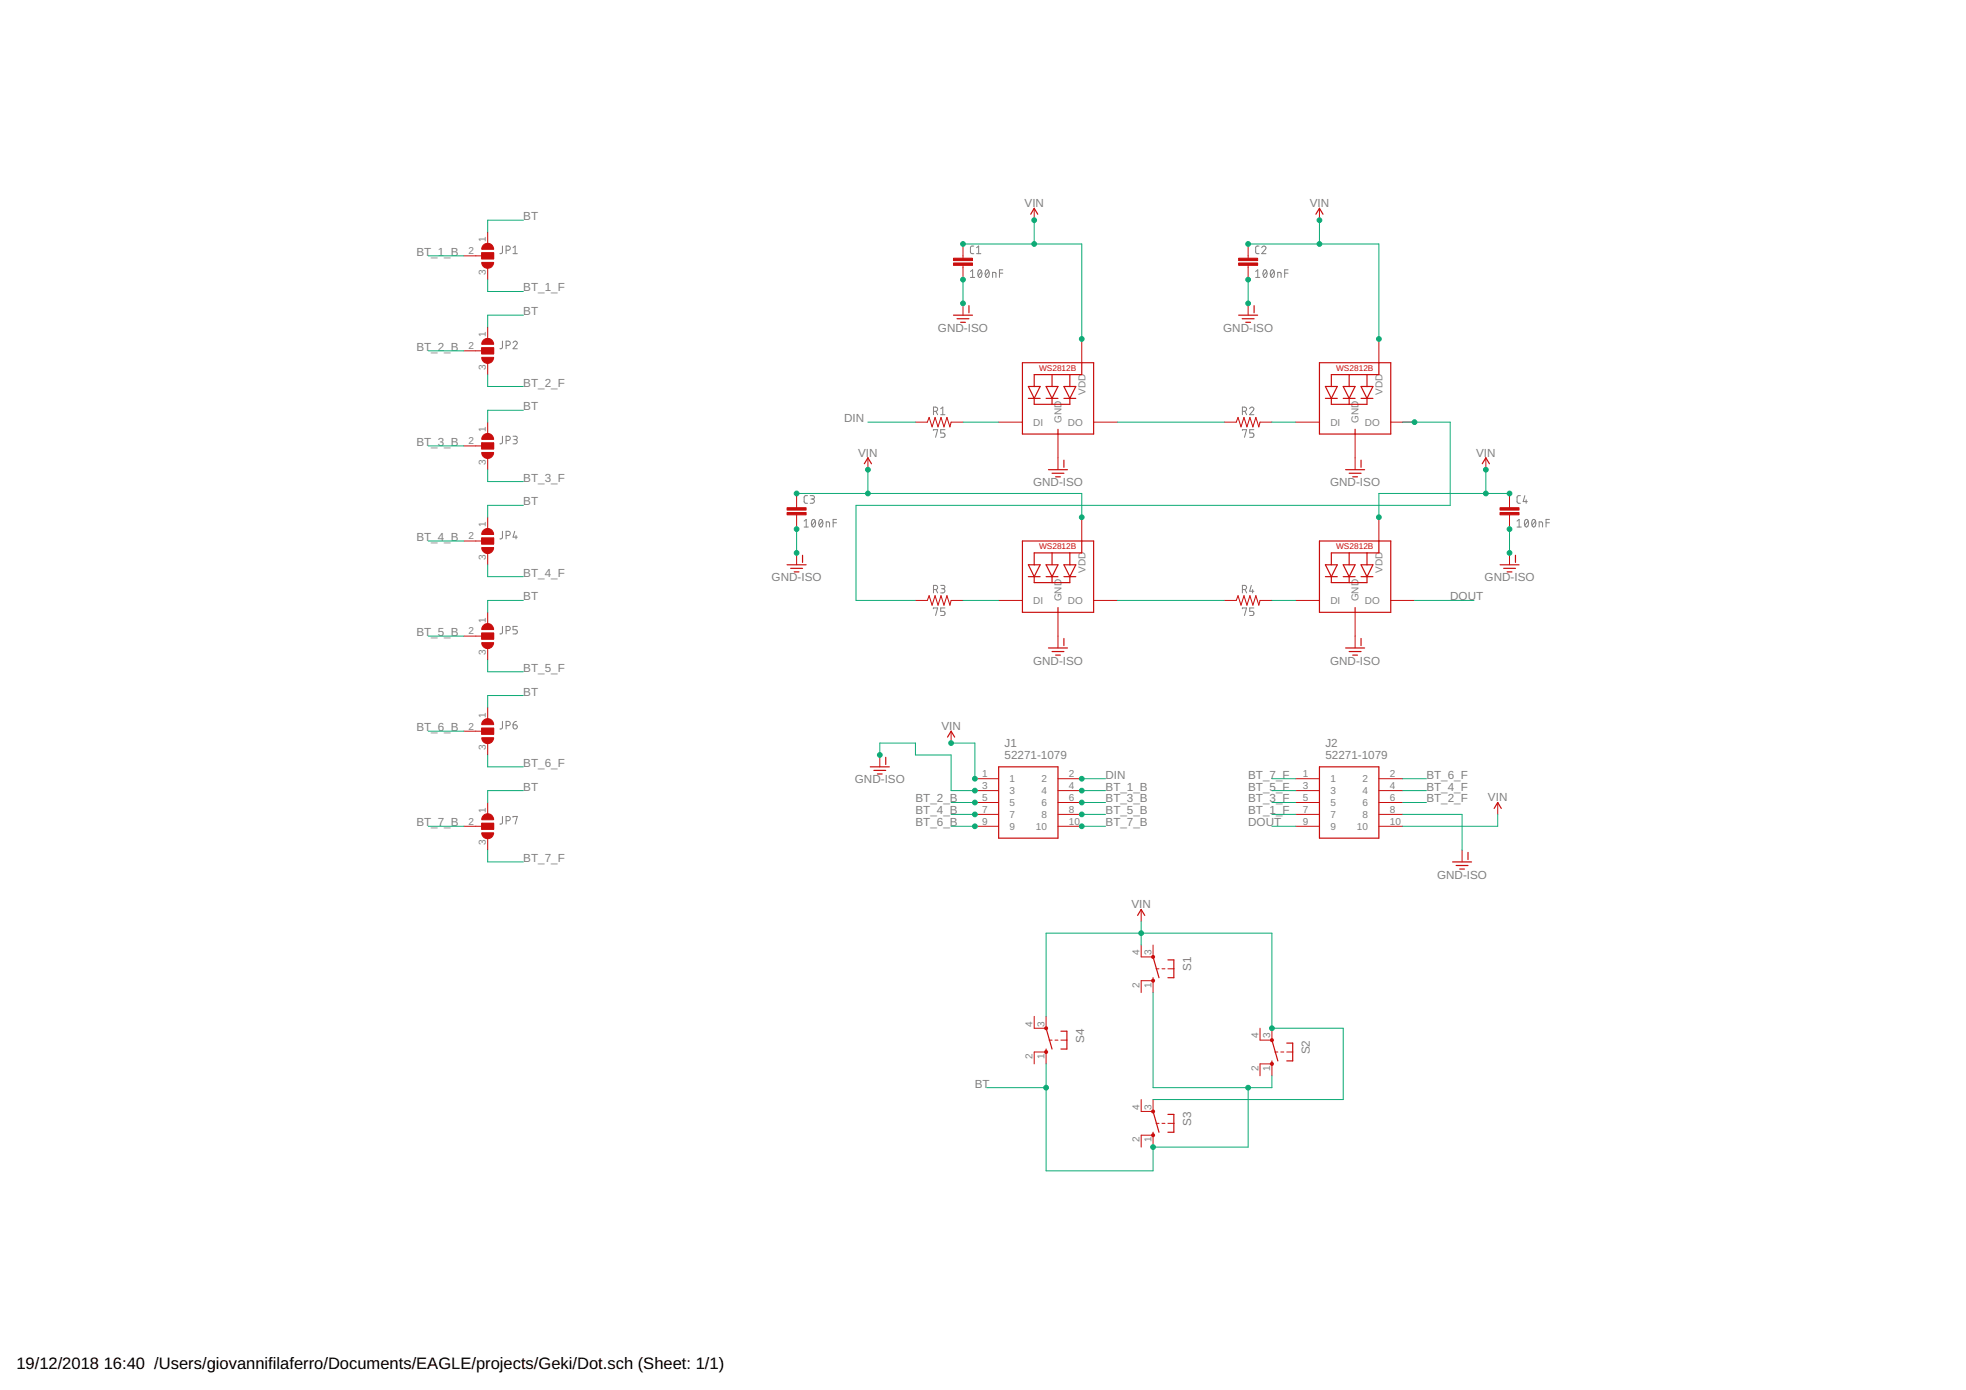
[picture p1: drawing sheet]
<svg xmlns="http://www.w3.org/2000/svg" width="420mm" height="297mm" viewBox="0 0 420 297" stroke-linecap="round" stroke-linejoin="round" font-family="sans-serif">
<g fill="none" stroke="#808080" stroke-width=".21">
<path d="M107.4 52.6v1.4l-.3 .2h-.3M108.2 53.5h.4a.46 .46 0 0 0 .5-.5 .46 .46 0 0 0-.5-.4h-.4v1.6M109.6 54.2h1M109.6 52.9l.5-.3v1.6M207.4 58l.5-.3v1.6M207.4 59.3h.9M208.1 52.6h-.5l-.2 .3 .1 1.2 .6 .1M208.7 54.2h.9M208.7 52.9l.4-.3v1.6M209.2 57.8l.1-.1a.8 .8 0 0 1 .6 .5 .8 .8 0 0 1-.2 .9l-.3 .2a1.04 1.04 0 0 1-.2-1.5zM209.8 58l-.8 .9M210.7 57.8l.1-.1a.8 .8 0 0 1 .7 .5 .8 .8 0 0 1-.2 .9l-.3 .2a1.04 1.04 0 0 1-.3-1.5z"/>
<path d="M211.3 58l-.7 .9M212.1 59.3v-1.1l.7 .1 .1 1M213.6 58.4h.7M214.3 57.7h-.7v1.6M268.4 59.3h.8M268.4 58l.4-.3v1.6M269.1 52.6h-.5l-.2 .3v1.1l.2 .2h.5M269.6 52.9a.45 .45 0 0 1 .7-.3 .45 .45 0 0 1 .1 .7l-.8 .9h1M270.1 57.8l.3-.1a.97 .97 0 0 1 0 1.6 1.02 1.02 0 0 1-.3-1.5zM270.7 58l-.7 .9M271.7 57.8l.2-.1a.97 .97 0 0 1 0 1.6 1.02 1.02 0 0 1-.2-1.5zM272.3 58l-.7 .9"/>
<path d="M273.1 59.3v-1.1l.6 .1 .1 1M274.6 58.4h.7M275.3 57.7h-.7v1.6M107.4 72.9v1.4l-.3 .2h-.3M108.2 73.8h.4a.46 .46 0 0 0 .5-.4 .46 .46 0 0 0-.5-.5h-.4v1.6M109.6 73.3a.44 .44 0 0 1 .7-.4 .44 .44 0 0 1 .1 .7l-.8 .9h1M107.4 93.2v1.4l-.6 .2M108.2 94.1h.4a.46 .46 0 0 0 .5-.4 .46 .46 0 0 0-.5-.5h-.4v1.6M109.6 93.2h.6a.36 .36 0 0 1 .4 .4 .36 .36 0 0 1-.4 .3h-.4M110.1 93.9a.46 .46 0 0 1 .5 .5 .46 .46 0 0 1-.5 .4h-.5M199.5 92v-.2h.9l-.5 1.7M199.5 87.9h.4a.46 .46 0 0 0 .5-.4 .46 .46 0 0 0-.5-.5h-.4v1.6"/>
<path d="M200 87.9l.4 .7M201 87.4l.5-.4v1.6M201 88.6h1M202 91.8h-1v.7h.6a.46 .46 0 0 1 .4 .5 .46 .46 0 0 1-.4 .5h-.6M265.5 87.9h.5a.46 .46 0 0 0 .4-.4 .46 .46 0 0 0-.4-.5h-.5v1.6M265.5 92v-.2h.9l-.4 1.7M266.1 87.9l.3 .7M267.1 87.4a.45 .45 0 0 1 .6-.4 .45 .45 0 0 1 .1 .7l-.7 .9h.9M268 91.8h-.9v.7h.5a.46 .46 0 0 1 .4 .5 .46 .46 0 0 1-.4 .5h-.5M107.4 113.5v1.4l-.6 .3M108.2 114.4h.4a.44 .44 0 0 0 .5-.4 .44 .44 0 0 0-.5-.5h-.4v1.7M110 113.5l-.4 1.3h1"/>
<path d="M110.3 114.4v.8M171.9 111.4l.4-.4v1.6M171.9 112.6h.8M172.6 105.9h-.5l-.2 .4v1l.2 .2h.5M173.1 105.9h.6a.36 .36 0 0 1 .4 .4 .36 .36 0 0 1-.4 .3h-.4M173.6 111.1l.3-.1a.97 .97 0 0 1 0 1.6 1.03 1.03 0 0 1-.3-1.5zM173.6 106.6a.46 .46 0 0 1 .5 .5 .46 .46 0 0 1-.5 .4h-.5M174.2 111.4l-.7 .8M175.2 111.1l.2-.1a.97 .97 0 0 1 0 1.6 1.03 1.03 0 0 1-.2-1.5zM175.8 111.4l-.7 .8M176.6 112.6v-1.1l.6 .2 .1 .9M178.1 111.7h.7"/>
<path d="M178.8 111h-.7v1.6M324.2 112.6h.9M324.2 111.4l.5-.4v1.6M324.9 105.9h-.5l-.2 .4v1l.4 .2h.3M325.9 105.9l-.4 1.3h.9M326 111.1l.2-.1a.95 .95 0 0 1 0 1.6 1.06 1.06 0 0 1-.2-1.5zM326.2 106.8v.7M326.6 111.4l-.7 .8M327.5 111.1l.3-.1a.97 .97 0 0 1 0 1.6 1.03 1.03 0 0 1-.3-1.5zM328.1 111.4l-.7 .8M328.9 112.6v-1.1l.7 .2 .1 .9M330.4 111.7h.7"/>
<path d="M331.1 111h-.7v1.6M107.4 133.9v1.4l-.6 .2M108.2 134.7h.4a.44 .44 0 0 0 .5-.4 .44 .44 0 0 0-.5-.4h-.4v1.6M110.6 133.9h-1v.7h.6a.45 .45 0 0 1 .4 .4 .45 .45 0 0 1-.4 .5h-.6M199.5 130.1v-.2h.9l-.5 1.6M199.5 126h.4a.44 .44 0 0 0 .5-.5 .44 .44 0 0 0-.5-.4h-.4v1.6M200 126l.4 .7M201 125.1h.6a.36 .36 0 0 1 .4 .4 .36 .36 0 0 1-.4 .3h-.4M201.5 125.8a.44 .44 0 0 1 .5 .5 .44 .44 0 0 1-.5 .4h-.5M202 129.9h-1v.7h.6a.45 .45 0 0 1 .4 .5 .45 .45 0 0 1-.4 .4h-.6M265.5 126h.5a.44 .44 0 0 0 .4-.5 .44 .44 0 0 0-.4-.4h-.5v1.6M265.5 130.1v-.2h.9l-.4 1.6"/>
<path d="M266.1 126l.3 .7M267.4 125.1l-.3 1.2h.9M267.7 126v.7M268 129.9h-.9v.7h.5a.45 .45 0 0 1 .4 .5 .45 .45 0 0 1-.4 .4h-.5M107.4 154.2v1.4l-.6 .2M108.2 155.1h.4a.46 .46 0 0 0 .5-.5 .46 .46 0 0 0-.5-.4h-.4v1.6M109.6 154.9h.6a.45 .45 0 0 1 .3 .5 .45 .45 0 0 1-.4 .4 .45 .45 0 0 1-.5-.5zM110.4 154.2l-.5 .1-.3 .6M107.4 174.5v1.4l-.6 .2M108.2 175.4h.4a.46 .46 0 0 0 .5-.5 .46 .46 0 0 0-.5-.4h-.4v1.6M109.6 174.7v-.2h1l-.5 1.6"/>
</g>
<g fill="none" stroke="#c90d0c" stroke-width=".25">
<path d="M220.3 45.8l.7-1.3 .8 1.3M281.2 45.8l.8-1.3 .7 1.3M203.8 67.4h4M204.5 68.1h2.6M205.3 68.9h1M207.1 65.3v1.5M218.5 77.5h15.2v15.3h-15.2zM231.2 77.5v2.6h-10.2v2.5M264.7 67.4h4.1M265.5 68.1h2.5M266.2 68.9h1.1M268 65.3v1.5"/>
<path d="M282 77.5h15.2v15.3h-15.2zM294.7 77.5v2.6h-10.2v2.5M184.7 99.1l.8-1.3 .7 1.3M219.8 82.6h2.5l-1.3 2.5zM219.8 85.1h2.5M221 85.1v1.3h7.6v-1.3M223.6 82.6h2.5l-1.3 2.5zM223.6 85.1h2.5M224.8 80.1v2.5M224.8 85.1v1.3M226.1 91.7v1.1M227.4 82.6h2.5l-1.3 2.5z"/>
<path d="M227.4 85.1h2.5M227.4 98.3v1.6M228.6 80.1v2.5M283.3 82.6h2.5l-1.3 2.5zM283.3 85.1h2.5M284.5 85.1v1.3h7.6v-1.3M287.1 82.6h2.5l-1.3 2.5zM287.1 85.1h2.5M288.3 80.1v2.5M288.3 85.1v1.3M289.6 91.7v1.1M290.9 82.6h2.5l-1.3 2.5z"/>
<path d="M290.9 85.1h2.5M290.9 98.3v1.6M292.1 80.1v2.5M316.8 99.1l.7-1.3 .8 1.3M171.5 118.7v1.5M218.5 115.6h15.2v15.3h-15.2zM224.1 100.4h4M224.8 118.2v2.5M224.8 101.1h2.6M225.6 101.9h1M228.6 118.2v2.5M231.2 115.6v2.6h-10.2v2.5"/>
<path d="M282 115.6h15.2v15.3h-15.2zM287.6 100.4h4M288.3 118.2v2.5M288.3 101.1h2.6M289.1 101.9h1M292.1 118.2v2.5M294.7 115.6v2.6h-10.2v2.5M323.9 118.7v1.5M168.2 120.7h4.1M169 121.5h2.5M169.7 122.2h1.1M219.8 120.7h2.5l-1.3 2.5z"/>
<path d="M219.8 123.2h2.5M221 123.2v1.3h7.6v-1.3M223.6 120.7h2.5l-1.3 2.5zM223.6 123.2h2.5M224.1 138.5h4M224.8 123.2v1.3M224.8 139.2h2.6M225.6 140h1M226.1 129.8v1.1M227.4 120.7h2.5l-1.3 2.5zM227.4 123.2h2.5M227.4 136.4v1.6"/>
<path d="M283.3 120.7h2.5l-1.3 2.5zM283.3 123.2h2.5M284.5 123.2v1.3h7.6v-1.3M287.1 120.7h2.5l-1.3 2.5zM287.1 123.2h2.5M287.6 138.5h4M288.3 123.2v1.3M288.3 139.2h2.6M289.1 140h1M289.6 129.8v1.1M290.9 120.7h2.5l-1.3 2.5zM290.9 123.2h2.5"/>
<path d="M290.9 136.4v1.6M320.6 120.7h4M321.4 121.5h2.5M322.1 122.2h1M202.5 157.5l.8-1.2 .7 1.2M186 163.9h4.1M186.8 164.6h2.5M187.5 165.4h1M189.3 161.8v1.6M213.4 163.9h12.7v15.2h-12.7zM282 163.9h12.7v15.2h-12.7zM319.3 172.8l.8-1.3 .7 1.3"/>
<path d="M243.1 195.6l.8-1.2 .7 1.2M310.4 184.2h4.1M311.2 185h2.5M312 185.7h1M313.7 182.2v1.5M223.6 219.7l1.2 4.5M246.4 208.9v.7M246.4 204.5l1.3 4.4M249.6 205.1h1.3v3.8h-1.3M223.6 224.2v.6M226.7 220.4h1.3v3.8h-1.3M246.4 237.5l1.3 4.5"/>
<path d="M249.6 238.1h1.3v3.9h-1.3M271.8 226.7v.7M271.8 222.3l1.3 4.4M275 222.9h1.3v3.8h-1.3M246.4 242v.6"/>
</g>
<g fill="none" stroke="#c90d0c" stroke-width=".21">
<path d="M99.1 54.7h3.9M103 54h2.5v1.3h-2.5zM104.2 49.6v2.5M104.2 57.2v2.6M205.8 52.1v3.1M205.8 56.7v3.1M221 44.5v2.6M266.7 52.1v3.1M266.7 56.7v3.1M282 44.5v2.6M99.1 75h3.9M103 74.3h2.5v1.3h-2.5z"/>
<path d="M104.2 69.9v2.5M104.2 77.5v2.6M205.8 64.8v2.6M231.2 72.4v5.1M266.7 64.8v2.6M294.7 72.4v5.1M99.1 95.3h3.9M103 94.7h2.5v1.2h-2.5zM104.2 90.2v2.6M104.2 97.8v2.6M185.5 97.8v2.6M195.6 90.2h2.6l.4-1 .6 2 .6-2 .7 2 .6-2 .6 2 .7-2 .6 2 .3-1h2.5"/>
<path d="M213.4 90.2h5.1M226.1 92.8v7.6M233.7 90.2h5.1M261.7 90.2h2.5l.4-1 .6 2 .7-2 .6 2 .6-2 .7 2 .6-2 .6 2 .3-1h2.5M276.9 90.2h5.1M289.6 92.8v7.6M297.2 90.2h5.1M317.5 97.8v2.6M99.1 115.6h3.9M103 115h2.5v1.2h-2.5zM104.2 110.5v2.6M104.2 118.2v2.5"/>
<path d="M170.2 105.5v3M170.2 110v3.1M170.2 118.2v2.5M231.2 110.5v5.1M294.7 110.5v5.1M322.6 105.5v3M322.6 110v3.1M322.6 118.2v2.5M99.1 135.9h3.9M103 135.3h2.5v1.3h-2.5zM104.2 130.9v2.5M104.2 138.5v2.5"/>
<path d="M195.6 128.3h2.6l.4-1 .6 2 .6-2 .7 2 .6-2 .6 2 .7-2 .6 2 .3-1h2.5M213.4 128.3h5.1M226.1 130.9v7.6M233.7 128.3h5.1M261.7 128.3h2.5l.4-1 .6 2 .7-2 .6 2 .6-2 .7 2 .6-2 .6 2 .3-1h2.5M276.9 128.3h5.1M289.6 130.9v7.6M297.2 128.3h5.1M99.1 156.3h3.9M103 155.6h2.5v1.3h-2.5zM104.2 151.2v2.5M104.2 158.8v2.5"/>
<path d="M203.3 156.3v2.5M99.1 176.6h3.9M103 175.9h2.5v1.3h-2.5zM104.2 171.5v2.5M104.2 179.1v2.6M188 161.3v2.6M208.3 166.4h5.1M208.3 169h5.1M208.3 171.5h5.1M208.3 174h5.1M208.3 176.6h5.1M226.1 166.4h5.1"/>
<path d="M226.1 169h5.1M226.1 171.5h5.1M226.1 174h5.1M226.1 176.6h5.1M276.9 166.4h5.1M276.9 169h5.1M276.9 171.5h5.1M276.9 174h5.1M276.9 176.6h5.1M294.7 166.4h5.1M294.7 169h5.1M294.7 171.5h5.1"/>
<path d="M294.7 174h5.1M294.7 176.6h5.1M320.1 171.5v2.5M243.9 194.4v2.5M312.5 181.7v2.5M221 217.2v2.5h2.6v-2.5M243.9 212.1v-2.5h2.5v2.5M243.9 202v2.5h2.5v-2.5M247.1 207h.6M248.3 207h.7M249.6 207h1.3M269.3 219.7v2.6h2.5v-2.6"/>
<path d="M221 227.4v-2.6h2.6v2.6M224.2 222.3h.6M225.5 222.3h.6M226.7 222.3h1.3M243.9 235v2.5h2.5v-2.5M269.3 229.9v-2.5h2.5v2.5M272.5 224.8h.6M273.7 224.8h.7M275 224.8h1.3M243.9 245.1v-2.5h2.5v2.5M247.1 240.1h.6M248.3 240.1h.7"/>
<path d="M249.6 240.1h1.3"/>
</g>
<g fill="#c90d0c" stroke="#c90d0c" stroke-width=".21">
<path d="M203.8 56.2h4v.5h-4z"/>
<path d="M203.8 55.2h4v.5h-4z"/>
<path d="M264.7 56.2h4.1v.5h-4.1z"/>
<path d="M264.7 55.2h4.1v.5h-4.1z"/>
<path d="M168.2 109.5h4.1v.5h-4.1z"/>
<path d="M168.2 108.5h4.1v.5h-4.1z"/>
<path d="M320.6 109.5h4v.5h-4z"/>
<path d="M320.6 108.5h4v.5h-4z"/>
<path d="M103 54h2.5v1.3h-2.5z"/>
<path d="M103 74.3h2.5v1.3h-2.5z"/>
<path d="M103 94.7h2.5v1.2h-2.5z"/>
<path d="M103 115h2.5v1.2h-2.5z"/>
<path d="M103 135.3h2.5v1.3h-2.5z"/>
<path d="M103 155.6h2.5v1.3h-2.5z"/>
<path d="M103 175.9h2.5v1.3h-2.5z"/>
</g>
<g fill="#c90d0c" stroke="#c90d0c" stroke-width=".21">
<path d="M103 56.1h2.5a1.27 1.27 0 0 1-1.3 1.2 1.27 1.27 0 0 1-1.2-1.2z" fill-rule="evenodd"/>
<path d="M103.4 52.3a1.27 1.27 0 0 1 1.4-.2 1.27 1.27 0 0 1 .7 1.2h-2.5v-.5z" fill-rule="evenodd"/>
<path d="M103 76.4h2.5a1.27 1.27 0 0 1-1.3 1.3 1.27 1.27 0 0 1-1.2-1.3z" fill-rule="evenodd"/>
<path d="M103.4 72.6a1.27 1.27 0 0 1 1.3-.2 1.27 1.27 0 0 1 .8 1.2h-2.5v-.5z" fill-rule="evenodd"/>
<path d="M103 96.7h2.5a1.27 1.27 0 0 1-1.3 1.3 1.27 1.27 0 0 1-1.2-1.3z" fill-rule="evenodd"/>
<path d="M103.4 92.9a1.27 1.27 0 0 1 1.3-.2 1.27 1.27 0 0 1 .8 1.2h-2.5v-.4z" fill-rule="evenodd"/>
<path d="M103 117h2.5a1.27 1.27 0 0 1-1.3 1.3 1.27 1.27 0 0 1-1.2-1.3z" fill-rule="evenodd"/>
<path d="M103.4 113.3a1.27 1.27 0 0 1 1.3-.2 1.27 1.27 0 0 1 .8 1.1h-2.5v-.4z" fill-rule="evenodd"/>
<path d="M103 137.3h2.5a1.27 1.27 0 0 1-1.3 1.3 1.27 1.27 0 0 1-1.2-1.3z" fill-rule="evenodd"/>
<path d="M103.4 133.6a1.26 1.26 0 0 1 1.4-.2 1.26 1.26 0 0 1 .7 1.1h-2.5v-.4z" fill-rule="evenodd"/>
<path d="M103 157.6h2.5a1.27 1.27 0 0 1-1.3 1.3 1.27 1.27 0 0 1-1.2-1.3z" fill-rule="evenodd"/>
<path d="M103.2 154.1a1.28 1.28 0 0 1 1.4-.5 1.28 1.28 0 0 1 .9 1.3h-2.5z" fill-rule="evenodd"/>
<path d="M103 178h2.5a1.27 1.27 0 0 1-1.3 1.2 1.27 1.27 0 0 1-1.2-1.2z" fill-rule="evenodd"/>
<path d="M103.4 174.2a1.27 1.27 0 0 1 1.4-.2 1.27 1.27 0 0 1 .7 1.2h-2.5v-.5z" fill-rule="evenodd"/>
<circle cx="246.4" cy="204.5" r=".32"/>
<circle cx="246.4" cy="209.6" r=".32"/>
<circle cx="271.8" cy="222.3" r=".33"/>
<circle cx="271.8" cy="227.4" r=".33"/>
<circle cx="246.4" cy="237.5" r=".32"/>
<circle cx="246.4" cy="242.6" r=".32"/>
<circle cx="223.6" cy="219.7" r=".32"/>
<circle cx="223.6" cy="224.8" r=".32"/>
</g>
<g fill="none" stroke="#0dab76" stroke-width=".21">
<path d="M91.5 54.7h7.6M104.2 59.8v2.5h7.6M111.8 47.1h-7.6v2.5M205.8 59.8v5M205.8 52.1h25.4v20.3M221 47.1v5M266.7 59.8v5M266.7 52.1h28v20.3M282 47.1v5M91.5 75h7.6M111.8 67.4h-7.6v2.5M91.5 95.3h7.6"/>
<path d="M104.2 80.1v2.5h7.6M111.8 87.7h-7.6v2.5M185.5 90.2h10.1M205.8 90.2h7.6M238.8 90.2h22.9M271.8 90.2h5.1M299.8 90.2h10.1v17.8h-127v20.3h12.7M91.5 115.6h7.6M104.2 100.4v2.5h7.6M111.8 108h-7.6v2.5M170.2 113.1v5.1M170.2 105.5h61v5"/>
<path d="M185.5 100.4v5.1M317.5 100.4v5.1M322.6 113.1v5.1M322.6 105.5h-27.9v5M91.5 135.9h7.6M104.2 120.7v2.5h7.6M111.8 128.3h-7.6v2.6M205.8 128.3h7.6M238.8 128.3h22.9M271.8 128.3h5.1M302.3 128.3h12.7M91.5 156.3h7.6"/>
<path d="M104.2 141v2.6h7.6M111.8 148.6h-7.6v2.6M203.3 158.8h5v7.6M91.5 176.6h7.6M104.2 161.3v2.6h7.6M111.8 169h-7.6v2.5M188 161.3v-2.5h7.6v2.5h7.7v7.7h5M203.3 176.6h5M203.3 174h5M203.3 171.5h5M231.2 176.6h5.1M231.2 169h5.1"/>
<path d="M231.2 174h5.1M231.2 166.4h5.1M231.2 171.5h5.1M271.8 176.6h5.1M271.8 169h5.1M271.8 174h5.1M271.8 166.4h5.1M271.8 171.5h5.1M299.8 169h5M299.8 174h12.7v7.7M299.8 166.4h5M299.8 171.5h5"/>
<path d="M320.1 174v2.6h-20.3M104.2 181.7v2.5h7.6M243.9 196.9v5.1M223.6 217.2v-17.8h48.2v20.3h15.3v15.3h-40.7M246.4 212.1v20.3h25.4v-2.5M210.9 232.4h12.7M223.6 227.4v22.8h22.8v-5.1h20.3v-12.7"/>
</g>
<g fill="#0dab76" stroke="#0dab76" stroke-width=".21">
<circle cx="205.8" cy="64.8" r=".51"/>
<circle cx="205.8" cy="59.8" r=".51"/>
<circle cx="266.7" cy="64.8" r=".51"/>
<circle cx="266.7" cy="59.8" r=".51"/>
<circle cx="170.2" cy="118.2" r=".51"/>
<circle cx="170.2" cy="113.1" r=".51"/>
<circle cx="322.6" cy="118.2" r=".51"/>
<circle cx="322.6" cy="113.1" r=".51"/>
<circle cx="188" cy="161.3" r=".51"/>
<circle cx="208.3" cy="169" r=".51"/>
<circle cx="302.3" cy="90.2" r=".51"/>
<circle cx="231.2" cy="166.4" r=".51"/>
<circle cx="221" cy="52.1" r=".51"/>
<circle cx="205.8" cy="52.1" r=".51"/>
<circle cx="231.2" cy="72.4" r=".51"/>
<circle cx="221" cy="47.1" r=".51"/>
<circle cx="282" cy="52.1" r=".51"/>
<circle cx="266.7" cy="52.1" r=".51"/>
<circle cx="282" cy="47.1" r=".51"/>
<circle cx="294.7" cy="72.4" r=".51"/>
<circle cx="185.5" cy="105.5" r=".51"/>
<circle cx="170.2" cy="105.5" r=".51"/>
<circle cx="185.5" cy="100.4" r=".51"/>
<circle cx="231.2" cy="110.5" r=".51"/>
<circle cx="322.6" cy="105.5" r=".51"/>
<circle cx="317.5" cy="105.5" r=".51"/>
<circle cx="294.7" cy="110.5" r=".51"/>
<circle cx="317.5" cy="100.4" r=".51"/>
<circle cx="208.3" cy="166.4" r=".51"/>
<circle cx="203.3" cy="158.8" r=".51"/>
<circle cx="243.9" cy="199.4" r=".51"/>
<circle cx="271.8" cy="219.7" r=".51"/>
<circle cx="266.7" cy="232.4" r=".51"/>
<circle cx="246.4" cy="245.1" r=".51"/>
<circle cx="223.6" cy="232.4" r=".51"/>
<circle cx="231.2" cy="169" r=".51"/>
<circle cx="231.2" cy="171.5" r=".51"/>
<circle cx="231.2" cy="174" r=".51"/>
<circle cx="231.2" cy="176.6" r=".51"/>
<circle cx="208.3" cy="176.6" r=".51"/>
<circle cx="208.3" cy="174" r=".51"/>
<circle cx="208.3" cy="171.5" r=".51"/>
</g>
<g font-size="3.5">
<text x="3.5" y="292.5">19/12/2018</text>
<text x="22.2" y="292.5">16:40 /Users/giovannifilaferro/Documents/EAGLE/projects/Geki/Dot.sch (Sheet: 1/1)</text>
</g>
<g font-size="2.5" fill="#808080">
<text x="111.8" y="47">BT</text>
<text x="219" y="44.3">VIN</text>
<text x="279.9" y="44.3">VIN</text>
<text x="89" y="54.7">BT_1_B</text>
<text x="111.8" y="62.3">BT_1_F</text>
<text x="111.8" y="67.4">BT</text>
<text x="200.5" y="70.9">GND-ISO</text>
<text x="261.4" y="70.9">GND-ISO</text>
<text x="89" y="75">BT_2_B</text>
<text x="111.8" y="82.6">BT_2_F</text>
<text x="111.8" y="87.7">BT</text>
<text x="89" y="95.3">BT_3_B</text>
<text x="180.4" y="90.2">DIN</text>
<text x="183.4" y="97.6">VIN</text>
<text x="315.5" y="97.6">VIN</text>
<text x="111.8" y="108">BT</text>
<text x="111.8" y="102.9">BT_3_F</text>
<text x="220.8" y="103.9">GND-ISO</text>
<text x="284.3" y="103.9">GND-ISO</text>
<text x="89" y="115.6">BT_4_B</text>
<text x="111.8" y="123.2">BT_4_F</text>
<text x="164.9" y="124.2">GND-ISO</text>
<text x="317.3" y="124.2">GND-ISO</text>
<text x="111.8" y="128.3">BT</text>
<text x="309.9" y="128.3">DOUT</text>
<text x="89" y="135.9">BT_5_B</text>
<text x="111.8" y="143.6">BT_5_F</text>
<text x="220.8" y="142">GND-ISO</text>
<text x="284.3" y="142">GND-ISO</text>
<text x="111.8" y="148.6">BT</text>
<text x="201.2" y="156">VIN</text>
<text x="89" y="156.2">BT_6_B</text>
<text x="214.7" y="159.7">J1</text>
<text x="283.2" y="159.7">J2</text>
<text x="111.8" y="163.9">BT_6_F</text>
<text x="182.7" y="167.4">GND-ISO</text>
<text x="214.7" y="162.2">52271-1079</text>
<text x="236.3" y="166.4">DIN</text>
<text x="266.7" y="166.4">BT_7_F</text>
<text x="283.2" y="162.2">52271-1079</text>
<text x="304.8" y="166.4">BT_6_F</text>
<text x="111.8" y="168.9">BT</text>
<text x="195.6" y="171.5">BT_2_B</text>
<text x="236.3" y="168.9">BT_1_B</text>
<text x="236.3" y="171.5">BT_3_B</text>
<text x="266.7" y="171.5">BT_3_F</text>
<text x="266.7" y="168.9">BT_5_F</text>
<text x="304.8" y="168.9">BT_4_F</text>
<text x="304.8" y="171.5">BT_2_F</text>
<text x="318" y="171.2">VIN</text>
<text x="89" y="176.6">BT_7_B</text>
<text x="195.6" y="176.6">BT_6_B</text>
<text x="195.6" y="174">BT_4_B</text>
<text x="236.3" y="174">BT_5_B</text>
<text x="236.3" y="176.6">BT_7_B</text>
<text x="266.7" y="176.6">DOUT</text>
<text x="266.7" y="174">BT_1_F</text>
<text x="111.8" y="184.2">BT_7_F</text>
<text x="307.1" y="187.7">GND-ISO</text>
<text x="241.8" y="194.1">VIN</text>
<text x="254.6" y="207.5" transform="rotate(-90 254.6 207.5)">S1</text>
<text x="231.7" y="222.8" transform="rotate(-90 231.7 222.8)">S4</text>
<text x="279.9" y="225.3" transform="rotate(-90 279.9 225.3)">S2</text>
<text x="208.3" y="232.4">BT</text>
<text x="254.6" y="240.6" transform="rotate(-90 254.6 240.6)">S3</text>
</g>
<g font-size="2.1" fill="#808080">
<text x="103.9" y="51.8" transform="rotate(-90 103.9 51.8)">1</text>
<text x="100.1" y="54.3">2</text>
<text x="103.9" y="58.7" transform="rotate(-90 103.9 58.7)">3</text>
<text x="100.1" y="74.6">2</text>
<text x="103.9" y="72.1" transform="rotate(-90 103.9 72.1)">1</text>
<text x="103.9" y="79.1" transform="rotate(-90 103.9 79.1)">3</text>
<text x="232" y="84.4" transform="rotate(-90 232 84.4)">VDD</text>
<text x="295.4" y="84.4" transform="rotate(-90 295.4 84.4)">VDD</text>
<text x="100.1" y="94.9">2</text>
<text x="103.9" y="92.4" transform="rotate(-90 103.9 92.4)">1</text>
<text x="220.8" y="91">DI</text>
<text x="226.9" y="90.4" transform="rotate(-90 226.9 90.4)">GND</text>
<text x="228.2" y="91">DO</text>
<text x="284.3" y="91">DI</text>
<text x="290.4" y="90.4" transform="rotate(-90 290.4 90.4)">GND</text>
<text x="291.7" y="91">DO</text>
<text x="103.9" y="99.4" transform="rotate(-90 103.9 99.4)">3</text>
<text x="103.9" y="112.7" transform="rotate(-90 103.9 112.7)">1</text>
<text x="100.1" y="115.3">2</text>
<text x="103.9" y="119.7" transform="rotate(-90 103.9 119.7)">3</text>
<text x="232" y="122.5" transform="rotate(-90 232 122.5)">VDD</text>
<text x="295.4" y="122.5" transform="rotate(-90 295.4 122.5)">VDD</text>
<text x="220.8" y="129.1">DI</text>
<text x="226.9" y="128.5" transform="rotate(-90 226.9 128.5)">GND</text>
<text x="228.2" y="129.1">DO</text>
<text x="284.3" y="129.1">DI</text>
<text x="290.4" y="128.5" transform="rotate(-90 290.4 128.5)">GND</text>
<text x="291.7" y="129.1">DO</text>
<text x="100.1" y="135.6">2</text>
<text x="103.9" y="133" transform="rotate(-90 103.9 133)">1</text>
<text x="103.9" y="140" transform="rotate(-90 103.9 140)">3</text>
<text x="100.1" y="155.9">2</text>
<text x="103.9" y="153.4" transform="rotate(-90 103.9 153.4)">1</text>
<text x="103.9" y="160.3" transform="rotate(-90 103.9 160.3)">3</text>
<text x="209.9" y="166.1">1</text>
<text x="215.8" y="167.2">1</text>
<text x="222.6" y="167.2">2</text>
<text x="228.4" y="166.1">2</text>
<text x="278.5" y="166.1">1</text>
<text x="284.3" y="167.2">1</text>
<text x="291.2" y="167.2">2</text>
<text x="297" y="166.1">2</text>
<text x="103.9" y="173.7" transform="rotate(-90 103.9 173.7)">1</text>
<text x="209.9" y="168.6">3</text>
<text x="209.9" y="171.1">5</text>
<text x="209.9" y="173.7">7</text>
<text x="215.8" y="169.7">3</text>
<text x="215.8" y="172.2">5</text>
<text x="222.6" y="169.7">4</text>
<text x="222.6" y="172.2">6</text>
<text x="228.4" y="168.6">4</text>
<text x="228.4" y="171.1">6</text>
<text x="228.4" y="173.7">8</text>
<text x="278.5" y="168.6">3</text>
<text x="278.5" y="171.1">5</text>
<text x="278.5" y="173.7">7</text>
<text x="284.3" y="169.7">3</text>
<text x="284.3" y="172.2">5</text>
<text x="291.2" y="169.7">4</text>
<text x="291.2" y="172.2">6</text>
<text x="297" y="168.6">4</text>
<text x="297" y="171.1">6</text>
<text x="297" y="173.7">8</text>
<text x="100.1" y="176.2">2</text>
<text x="209.9" y="176.2">9</text>
<text x="215.8" y="174.8">7</text>
<text x="215.8" y="177.3">9</text>
<text x="221.4" y="177.3">10</text>
<text x="222.6" y="174.8">8</text>
<text x="228.4" y="176.2">10</text>
<text x="278.5" y="176.2">9</text>
<text x="284.3" y="174.8">7</text>
<text x="284.3" y="177.3">9</text>
<text x="290" y="177.3">10</text>
<text x="291.2" y="174.8">8</text>
<text x="297" y="176.2">10</text>
<text x="103.9" y="180.6" transform="rotate(-90 103.9 180.6)">3</text>
<text x="243.5" y="204.1" transform="rotate(-90 243.5 204.1)">4</text>
<text x="246.1" y="204.1" transform="rotate(-90 246.1 204.1)">3</text>
<text x="243.5" y="211.1" transform="rotate(-90 243.5 211.1)">2</text>
<text x="246.1" y="211.1" transform="rotate(-90 246.1 211.1)">1</text>
<text x="220.7" y="219.4" transform="rotate(-90 220.7 219.4)">4</text>
<text x="223.2" y="219.4" transform="rotate(-90 223.2 219.4)">3</text>
<text x="268.9" y="221.9" transform="rotate(-90 268.9 221.9)">4</text>
<text x="271.5" y="221.9" transform="rotate(-90 271.5 221.9)">3</text>
<text x="220.7" y="226.4" transform="rotate(-90 220.7 226.4)">2</text>
<text x="223.2" y="226.4" transform="rotate(-90 223.2 226.4)">1</text>
<text x="268.9" y="228.9" transform="rotate(-90 268.9 228.9)">2</text>
<text x="271.5" y="228.9" transform="rotate(-90 271.5 228.9)">1</text>
<text x="243.5" y="237.2" transform="rotate(-90 243.5 237.2)">4</text>
<text x="246.1" y="237.2" transform="rotate(-90 246.1 237.2)">3</text>
<text x="243.5" y="244.1" transform="rotate(-90 243.5 244.1)">2</text>
<text x="246.1" y="244.1" transform="rotate(-90 246.1 244.1)">1</text>
</g>
<g font-size="1.8" fill="#c90d0c">
<text x="222" y="79.3">WS2812B</text>
<text x="285.5" y="79.3">WS2812B</text>
<text x="222" y="117.4">WS2812B</text>
<text x="285.5" y="117.4">WS2812B</text>
</g>
</svg>
